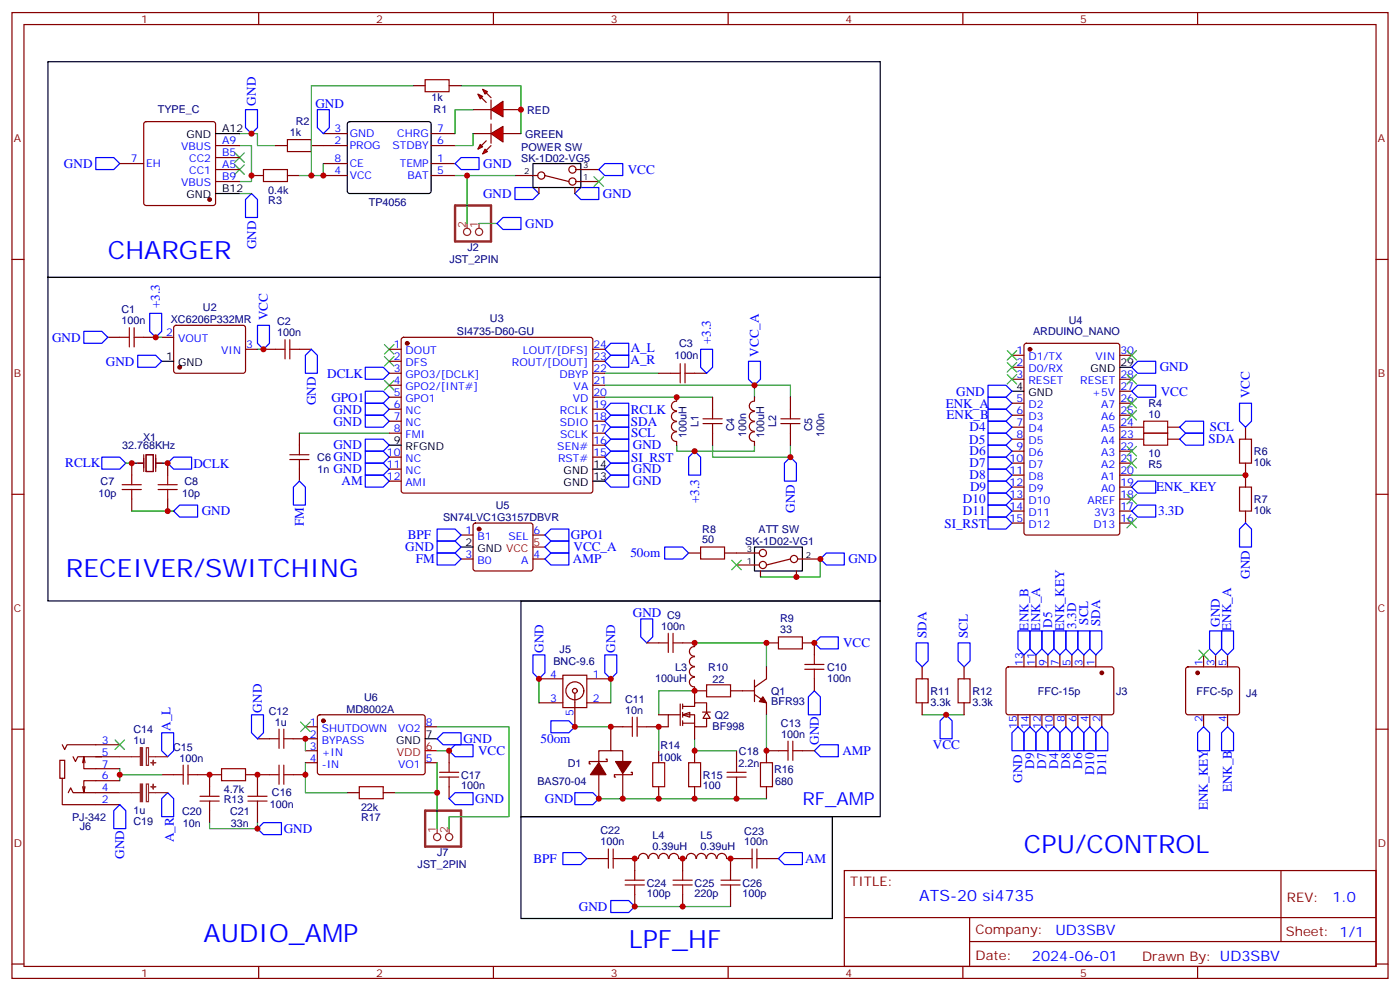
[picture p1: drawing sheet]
<svg xmlns="http://www.w3.org/2000/svg" width="412mm" height="292mm" viewBox="0 0 412 292" stroke-linecap="round" stroke-linejoin="round" font-family="sans-serif">
<g fill="none" stroke="#870000" stroke-width=".35">
<path d="M3.5 3.7h405.4v284.3h-405.4zM7.1 7.2h398.2v277.3h-398.2zM76.2 3.7v3.5M145.3 3.7v3.5M214.5 3.7v3.5M283.6 3.7v3.5M352.8 3.7v3.5M151.7 51.7h6.7M158.7 55.2v1.8M160.5 51.7l7.1 1.7M169.3 55.2v1.8M169.7 49.9h6.7"/>
<path d="M169.7 53.4h6.7M3.5 76.4h3.6M405.3 76.4h3.6M118.4 99.5l.5-.2h55l.5 .2 .2 .5v44.5l-.2 .5-.5 .2h-55l-.5-.3-.2-.4v-44.5zM114.7 109.9h3.5M114.7 102.8h3.5M114.7 106.4h3.5M114.7 113.4h3.5M114.7 116.9h3.5M174.6 109.9h3.6M174.6 102.8h3.6M174.6 106.4h3.6"/>
<path d="M174.6 113.4h3.6M174.6 116.9h3.6M194 109.9h3.6M199.3 118.1a1.41 1.41 0 0 0-1.5 1.4 1.41 1.41 0 0 0 1.5 1.4M199.3 116.9v1.1M204.6 109.9h3.5M209.9 116.9v3.6M222.2 118.1a1.41 1.41 0 0 0-1.5 1.4 1.41 1.41 0 0 0 1.5 1.4M222.2 116.9v1.1M38.8 136.3v3.6M49.4 136.3v3.6M88.2 127.5v3.6"/>
<path d="M88.2 138.1v3.5M114.7 120.5h3.5M114.7 124h3.5M114.7 127.5h3.5M114.7 134.6h3.5M114.7 138.1h3.5M174.6 120.5h3.6M174.6 124h3.6M174.6 127.5h3.6M174.6 134.6h3.6M174.6 131.1h3.6M199.3 124.2a1.41 1.41 0 0 0-1.5 1.4 1.41 1.41 0 0 0 1.5 1.4"/>
<path d="M199.3 121.2a1.41 1.41 0 0 0-1.5 1.4 1.41 1.41 0 0 0 1.5 1.4M199.3 127.1a1.41 1.41 0 0 0-1.5 1.5 1.41 1.41 0 0 0 1.5 1.4M199.3 130v1.1M209.9 127.5v3.6M222.2 124.2a1.41 1.41 0 0 0-1.5 1.4 1.41 1.41 0 0 0 1.5 1.4M222.2 121.2a1.41 1.41 0 0 0-1.5 1.4 1.41 1.41 0 0 0 1.5 1.4M222.2 127.1a1.41 1.41 0 0 0-1.5 1.5 1.41 1.41 0 0 0 1.5 1.4v1.1M333.4 125.8h3.5M333.4 129.3h3.5M344 125.8h3.5M344 129.3h3.5M3.5 145.5h3.6"/>
<path d="M38.8 146.9v3.6M49.4 146.9v3.6M114.7 141.6h3.5M135.8 157.5h3.5M139.6 154.2l.5-.2h16.2l.5 .2 .2 .5v12.7l-.2 .5-.5 .2h-16.2l-.5-.2-.3-.5v-12.7zM157 157.5h3.5M405.3 145.5h3.6M135.8 164.6h3.5M157 164.6h3.5M204.6 193.4a1.41 1.41 0 0 0-1.5 1.4 1.41 1.41 0 0 0 1.5 1.4M204.6 196.3a1.41 1.41 0 0 0-1.5 1.4 1.41 1.41 0 0 0 1.5 1.5M204.6 199.4a1.41 1.41 0 0 0-1.5 1.4 1.41 1.41 0 0 0 1.5 1.4"/>
<path d="M204.6 190.4a1.41 1.41 0 0 0-1.5 1.4 1.41 1.41 0 0 0 1.5 1.4M204.6 189.3v1M271.6 196.3v3.5M284 196.3v3.5M3.5 214.7h3.6M204.6 202.3v1.1M271.6 206.9v3.5M284 206.9v3.5M405.3 214.7h3.6M248.7 256.3h156.6v28.2h-156.6zM377.3 256.3v20.9M248.7 270.1h156.5"/>
<path d="M285.6 277.2h119.6M285.6 270.1v14.2M3.5 283.8h3.6M76.2 284.5v3.5M145.3 284.5v3.5M214.5 284.5v3.5M283.6 284.5v3.5M352.8 284.5v3.5M405.3 283.8h3.6"/>
<circle cx="159.5" cy="51.7" r="1.06"/>
<circle cx="168.6" cy="49.9" r="1.06"/>
<circle cx="168.6" cy="53.4" r="1.06"/>
</g>
<g fill="none" stroke="#00f" stroke-width=".35">
<path d="M72.3 32.3h3.5v5.3l-1.7 1.7-1.8-1.7zM74.1 57l1.7 1.7v5.3h-3.5v-5.3zM151.7 55.2h5.3l1.7 1.8-1.7 1.7h-5.3zM169.3 57l1.8-1.8h5.3v3.5h-5.3zM176.4 49.9l1.8-1.7h5.2v3.5h-5.2zM107.6 118.7h5.3l1.8 1.8-1.8 1.7h-5.3zM107.6 108.1h5.3l1.8 1.8-1.8 1.8h-5.3zM107.6 115.2h5.3l1.8 1.7-1.8 1.8h-5.3zM178.2 102.8l1.7-1.7h5.3v3.5h-5.3zM178.2 106.4l1.7-1.8h5.3v3.5h-5.3zM291 116.9h5.3l1.8 1.8-1.8 1.8h-5.3zM30 134.6h5.3l1.7 1.7-1.7 1.8h-5.3z"/>
<path d="M49.4 136.3l1.8-1.7h5.2v3.5h-5.2zM107.6 122.2h5.3l1.8 1.8-1.8 1.8h-5.3zM107.6 136.3h5.3l1.8 1.8-1.8 1.8h-5.3zM107.6 132.8h5.3l1.8 1.8-1.8 1.7h-5.3zM107.6 129.3h5.3l1.8 1.8-1.8 1.7h-5.3zM107.6 139.9h5.3l1.8 1.7-1.8 1.8h-5.3zM178.2 138.1l1.7-1.8h5.3v3.6h-5.3zM178.2 120.5l1.7-1.8h5.3v3.5h-5.3zM178.2 124l1.7-1.8h5.3v3.6h-5.3zM178.2 127.5l1.7-1.7h5.3v3.5h-5.3zM178.2 134.6l1.7-1.8h5.3v3.5h-5.3zM179.9 129.3h5.3v3.5h-5.3l-1.7-1.7z"/>
<path d="M232.8 134.6l1.8 1.7v5.3h-3.5v-5.3zM291 120.5h5.3l1.8 1.7-1.8 1.8h-5.3zM291 127.5h5.3l1.8 1.8-1.8 1.8h-5.3zM349.2 124h5.3v3.5h-5.3l-1.7-1.7zM349.2 127.5h5.3v3.6h-5.3l-1.7-1.8zM52.9 148.7h5.3v3.5h-5.3l-1.7-1.7zM86.4 143.4l1.8-1.8 1.8 1.8v5.3h-3.6zM128.8 155.8h5.3l1.7 1.7-1.7 1.8h-5.3zM128.8 159.3h5.3l1.7 1.7-1.7 1.8h-5.3zM160.5 157.5l1.8-1.7h5.3v3.5h-5.3zM178.2 141.6l1.7-1.7h5.3v3.5h-5.3zM291 152.2h5.3l1.8 1.8-1.8 1.8h-5.3z"/>
<path d="M333.4 143.4l1.7-1.8h5.3v3.6h-5.3zM128.8 162.8h5.3l1.7 1.8-1.7 1.7h-5.3zM160.5 161l1.8-1.7h5.3v3.5h-5.3zM160.5 164.6l1.8-1.8h5.3v3.5h-5.3zM269.9 189.3h3.5v5.3l-1.8 1.7-1.7-1.7zM282.2 189.3h3.6v5.3l-1.8 1.7-1.8-1.7zM241.7 219.3h5.2v3.5h-5.2l-1.8-1.8zM278.7 210.4l1.8 1.8v5.3h-3.6v-5.3z"/>
</g>
<path d="M70.6 39.3h5.2v3.6h5.3M70.6 42.9h3.5v10.5h-3.5M178.2 113.4h44v3.5M178.2 116.9h31.7M178.2 109.9h15.8M222.2 113.4h10.6v3.5M37 136.3h1.8M88.2 127.5h26.5M199.3 131.1v1.7h22.9v-1.7M209.9 131.1v3.5h22.9v-3.5M38.8 150.5h12.4M271.6 210.4h12.4" fill="none" stroke="#008700" stroke-width=".35"/>
<g fill="none" stroke="#a10000" stroke-width=".35">
<path d="M197.6 109.9h2.8M200.4 107.1v5.6M201.8 107.1v5.6M201.8 109.9h2.8M38.8 139.9v2.8M49.4 139.9v2.8M85.4 133.9h5.6M85.4 135.3h5.6M88.2 131.1v2.8M88.2 135.3v2.8M207.1 124.7h5.6M207.1 123.3h5.6"/>
<path d="M209.9 120.5v2.8M209.9 124.7v2.8M336.9 124h7.1v3.5h-7.1zM336.9 127.5h7.1v3.6h-7.1zM36 144.1h5.6M36 142.7h5.6M38.8 144.1v2.8M46.6 144.1h5.6M46.6 142.7h5.6M49.4 144.1v2.8M269.9 199.8h3.5v7.1h-3.5zM282.2 199.8h3.6v7.1h-3.6z"/>
</g>
<g fill="#870000" stroke="#870000" stroke-width=".35">
<circle cx="141.1" cy="155.8" r=".53"/>
<circle cx="119.9" cy="101.1" r=".53"/>
</g>
<path d="M14.1 18.2h245.2v63.5h-245.2zM157 48.2h14.1v7h-14.1zM14.1 81.7h245.2v95.2h-245.2zM38.8 136.3h3.5M45.9 136.3h3.5M114.7 131.1h3.5M174.6 138.1h3.6M174.6 141.6h3.6M135.8 161h3.5M153.5 240.4h91.7v30h-91.7z" fill="none" stroke="#000" stroke-width=".35"/>
<path d="M157 161h3.5" fill="none" stroke="#f00" stroke-width=".35"/>
<path d="M113.2 112l2.9 2.8M113.2 105l2.9 2.8M113.2 101.4l2.9 2.8M116.1 112l-2.9 2.8M116.1 105l-2.9 2.8M116.1 101.4l-2.9 2.8" fill="none" stroke="#3c3" stroke-width=".35"/>
<path d="M40.6 136.3h1.4M42.3 133.9v4.9M43 133.9h2.2v4.9h-2.2zM45.9 133.9v4.9M46.2 136.3h1.4" fill="none" stroke="#870012" stroke-width=".35"/>
<g fill="#f00" stroke="#870000" stroke-width=".35">
<path d="M144.6 39.3l3.6-2.1v4.6z"/>
<path d="M144.6 36.5v5.7z"/>
</g>
<g fill="#870000" stroke="#870000" stroke-width=".35">
<path d="M143.2 44.3l1.4-1.4z"/>
<path d="M143.2 41.5l-1.4 1.4z"/>
</g>
<g fill="#f00" stroke="#870000" stroke-width=".35">
<path d="M142.9 43.9l.7 .7-1.4 .7z"/>
<path d="M141.5 42.5l.7 .7-1.4 .7z"/>
</g>
<g fill="none" stroke="#870000" stroke-width=".35">
<path d="M42.6 36l.4-.2h19.8l.5 .2 .2 .5v23.3l-.2 .5-.5 .2h-19.8l-.5-.2-.2-.5v-23.3zM139.3 39.3h5.3M148.2 39.3h5.3M35.3 48.2h7M63.5 53.4h7.1M63.5 46.4h7.1M63.5 49.9h7.1M63.5 42.9h7.1M190.5 189.3h3.5M201.1 189.3h3.5M225.8 196.3v3.5l-3.6 2.5M225.8 189.3h3.5"/>
<path d="M236.4 189.3h3.5v3.5M239.9 199.8v3.6M183.4 214h-3.5v7M190.5 214h3.5M204.6 203.4h3.5M215.2 203.4h7M222.2 204.4l3.6 2.5v3.5M222.2 200.2v6.4M176.4 224.5v-3.5h7v3.5M176.4 228.1v7M178.5 223.5h.4v.7h-5.3v.7h.3M183.4 228.1v7"/>
<path d="M185.9 227.4h.4v.7h-5.3v.7h.3M194 221v3.5M194 231.6v3.5M204.6 221v3.5M204.6 231.6v3.5M217 221v3.5M217 231.6v3.5M225.8 221v3.5M225.8 231.6v3.5"/>
</g>
<path d="M69.1 48.5l2.9 2.8M69.1 45l2.9 2.8M72 48.5l-2.9 2.8M72 45l-2.9 2.8" fill="none" stroke="#3c3" stroke-width=".35"/>
<path d="M28.2 46.4h5.3l1.8 1.8-1.8 1.7h-5.3zM188.7 182.2h3.6v5.3l-1.8 1.8-1.8-1.8zM241.7 187.5h5.2v3.5h-5.2l-1.8-1.7zM239.9 203.4l1.8 1.7v5.3h-3.6v-5.3zM169.3 233.4h5.3l1.8 1.7-1.8 1.8h-5.3z" fill="none" stroke="#00f" stroke-width=".35"/>
<g fill="#870000" stroke="#870000" stroke-width=".35">
<path d="M224.7 205.1l1.1 1.8-2.1-.3z"/>
<path d="M181.3 224.2h4.6l-2.5 3.5z"/>
<path d="M176.4 224.5l2.1 3.6h-4.6z"/>
<circle cx="61.7" cy="58.7" r=".53"/>
</g>
<path d="M63.5 39.3h7.1M63.5 57h7.1M153.5 176.9h105.8v63.5h-105.8z" fill="none" stroke="#000" stroke-width=".35"/>
<g fill="none" stroke="#a10000" stroke-width=".35">
<path d="M194 189.3h2.8M196.8 186.4v5.7M198.3 189.3h2.8M198.3 186.4v5.7M229.3 187.5h7.1v3.5h-7.1zM237.1 197h5.6M237.1 195.6h5.6M239.9 192.8v2.8M239.9 197v2.8M183.4 214h2.9M186.3 211.1v5.7M187.7 211.1v5.7"/>
<path d="M187.7 214h2.8M208.1 201.6h7.1v3.5h-7.1zM192.3 224.5h3.5v7.1h-3.5zM202.8 224.5h3.6v7.1h-3.6zM214.1 227.4h5.7M214.1 228.8h5.7M217 224.5v2.9M217 228.8v2.8M224 224.5h3.5v7.1h-3.5z"/>
</g>
<path d="M204.6 189.3h21.2v7M204.6 203.4h-10.6v7M204.6 217.5v3.5h12.4M176.4 235.1h49.4" fill="none" stroke="#008700" stroke-width=".35"/>
<path d="M201.1 210.4l2.1-.7v1.4z" fill="#fff" stroke="#870000" stroke-width=".35"/>
<g fill="none" stroke="#870000" stroke-width=".35">
<path d="M298.1 104.6h3.5M298.1 108.1h3.5M298.1 111.7h3.5M298.1 118.7h3.5M301.9 101.3l.4-.2h26.8l.7 .4v55.3l-.4 .7h-27.1l-.6-.4-.1-55.3zM329.8 104.6h3.6M329.8 111.7h3.6M329.8 118.7h3.6M329.8 115.2h3.6M298.1 122.2h3.5M298.1 125.8h3.5M298.1 129.3h3.5"/>
<path d="M298.1 132.8h3.5M298.1 136.3h3.5M298.1 139.9h3.5M329.8 122.2h3.6M329.8 125.8h3.6M329.8 129.3h3.6M329.8 132.8h3.6M329.8 136.3h3.6M329.8 139.9h3.6M298.1 143.4h3.5M298.1 146.9h3.5M298.1 150.5h3.5"/>
<path d="M298.1 154h3.5M329.8 143.4h3.6M329.8 146.9h3.6M329.8 150.5h3.6M329.8 154h3.6M217 162.8h6.7M217 166.3h6.7M224 168.1v1.8M232.8 164.6l-7 1.7M234.6 168.1v1.8M234.9 164.6h6.8M158.7 199.8h7.1"/>
<path d="M165.8 198.8h7.1v9.5h-7.1zM172.9 199.8h7M296.6 196.5l.4-.2 30.7 .1 .4 .6-.1 13-.6 .4h-30.6l-.5-.7v-12.7zM301.6 192.8v3.5M305.2 192.8v3.5M308.7 192.8v3.5M312.2 192.8v3.5M315.7 192.8v3.5M319.3 192.8v3.5M322.8 192.8v3.5M349.5 196.5l.5-.2h14.4l.5 .2 .2 .5v12.7l-.2 .5-.5 .2h-14.4l-.5-.2-.3-.5v-12.7zM354.5 192.8v3.5"/>
<path d="M358.1 192.8v3.5M361.6 192.8v3.5M158.7 206.9h7.1M169.3 204.1v9.9M172.9 206.9h7M194 210.4h2.8M200.4 210.4h-3.6v3.6h-2.8M200.4 207.3v6.3M201.1 208h3.5v-1.1h3.5v2.8M201.1 210.4h3.5v3.6h3.5v-2.5M201.1 212.9h3.5M201.1 207.3v1.4"/>
<path d="M201.1 209.7v1.4M201.1 212.2v1.4M204.6 203.4v3.5M204.6 214v3.5M207 209.6h2.2M208.1 209.7l1.1 1.8h-2.1zM299.9 210.4v3.6M303.4 210.4v3.6M306.9 210.4v3.6M310.4 210.4v3.6M314 210.4v3.6M317.5 210.4v3.6"/>
<path d="M321 210.4v3.6M324.6 210.4v3.6M354.5 210.4v3.6M361.6 210.4v3.6M172.9 252.8h3.5M183.4 252.8h4.6M187 252.8v3.5M188.1 252.7a1.41 1.41 0 0 1 1.4-1.5 1.41 1.41 0 0 1 1.4 1.5M191.1 252.7a1.41 1.41 0 0 1 1.4-1.5 1.41 1.41 0 0 1 1.4 1.5M194.1 252.7a1.41 1.41 0 0 1 1.4-1.5 1.41 1.41 0 0 1 1.4 1.5M197.1 252.7a1.41 1.41 0 0 1 1.4-1.5 1.41 1.41 0 0 1 1.4 1.5M201.1 252.8v3.5"/>
<path d="M205 252.7a1.41 1.41 0 0 0-1.4-1.5 1.41 1.41 0 0 0-1.4 1.5l-2.2 .1M205.2 252.7a1.41 1.41 0 0 1 1.4-1.5 1.41 1.41 0 0 1 1.4 1.5M208.2 252.7a1.41 1.41 0 0 1 1.4-1.5 1.41 1.41 0 0 1 1.4 1.5M211.2 252.7a1.41 1.41 0 0 1 1.4-1.5 1.41 1.41 0 0 1 1.4 1.5M214.1 252.8h4.6M215.2 252.8v3.5M225.8 252.8h3.5M187 263.3v3.6M201.1 263.3v3.6M215.2 263.3v3.6"/>
<circle cx="224.7" cy="166.3" r="1.06"/>
<circle cx="224.7" cy="162.8" r="1.06"/>
<circle cx="233.9" cy="164.6" r="1.06"/>
<circle cx="169.3" cy="203.4" r="2.65"/>
<circle cx="169.3" cy="203.4" r=".71"/>
</g>
<g fill="#870000" stroke="#870000" stroke-width=".35">
<circle cx="324.6" cy="198.1" r=".53"/>
<circle cx="352.8" cy="198.1" r=".53"/>
<circle cx="303.4" cy="102.8" r=".53"/>
</g>
<path d="M298.1 115.2h3.5M329.8 108.1h3.6M222.2 161h14.2v7.1h-14.2z" fill="none" stroke="#000" stroke-width=".35"/>
<g fill="none" stroke="#a10000" stroke-width=".35">
<path d="M176.4 252.8h2.8M179.2 249.9v5.7M180.6 252.8h2.8M180.6 249.9v5.7M184.1 259.1h5.7M187 256.3v2.8M198.3 259.1h5.6M201.1 256.3v2.8M212.4 259.1h5.6M215.2 256.3v2.8M218.7 252.8h2.8M221.5 249.9v5.7"/>
<path d="M223 252.8h2.8M223 249.9v5.7M184.1 260.5h5.7M187 260.5v2.8M198.3 260.5h5.6M201.1 260.5v2.8M212.4 260.5h5.6M215.2 260.5v2.8"/>
</g>
<path d="M179.9 265.1h5.3l1.8 1.8-1.8 1.7h-5.3z" fill="none" stroke="#00f" stroke-width=".35"/>
<path d="M187 266.9h28.2" fill="none" stroke="#008700" stroke-width=".35"/>
<g fill="#f00" stroke="#870000" stroke-width=".35">
<path d="M144.6 32.3l3.6-2.5v4.6z"/>
<path d="M144.6 29.5v5.6z"/>
</g>
<g fill="#870000" stroke="#870000" stroke-width=".35">
<path d="M143.2 27.3l1.4 1.5z"/>
<path d="M141.8 28.8l1.4 1.4z"/>
</g>
<g fill="#f00" stroke="#870000" stroke-width=".35">
<path d="M142.2 26.3l1.4 .7-.7 .7z"/>
<path d="M140.8 27.7l1.4 .7-.7 .7z"/>
</g>
<g fill="none" stroke="#870000" stroke-width=".35">
<path d="M95.2 39.3h7.1M121.7 25.2h3.5M127 39.3h7.1M132.3 25.2h3.5M139.3 32.3h5.3M148.2 32.3h5.3M74.1 51.7h3.5M81.1 42.9h3.6M84.7 51.7h3.5M91.7 42.9h10.6M95.2 51.7h7.1M95.2 48.2h7.1"/>
<path d="M127 51.7h7.1M127 48.2h7.1M127 42.9h7.1M31.7 99.3h3.6M42.3 99.3h3.6M47.6 99.3h3.6M51.4 96l.5-.2h20l.4 .7v13l-.7 .4-20-.1-.4-.6v-12.7zM72.3 102.8h3.5M77.6 102.8h3.5M88.2 102.8h3.5M232.8 116.9v3.6M232.8 127.5v3.6"/>
<path d="M366.9 125.8v3.5M366.9 136.3v7.1M366.9 150.5v3.5M202.8 162.8h3.6M213.4 162.8h3.6M18.3 219.3l.7 1.4 .8-1.4h15.5M75.8 217.5h3.6M86.4 217.5h7.1M90 214h3.5M93.7 210.6l.5-.2 30.6 .1 .4 .6v16.5l-.7 .5-30.6-.1-.4-.6v-16.3zM125.2 214h3.6M17.6 223.8h1.4v5.3h-1.4z"/>
<path d="M18.3 229.1v7.8h17M20.1 233.4l.7-1.4 .7 1.4h13.8M21.5 222.8l.7 1.4 .7-1.4h7.1M24.3 224.5l.4-1.7v3.5h10.6M24.3 231.6l.4 1.8M24.7 222.8l.3 1.7M28.2 222.8h7.1M35.3 229.8h-10.6v3.6l.3-1.8M47.6 228.1h3.6M58.2 228.1h7.1M61.7 228.1v3.5M61.7 238.7v3.5"/>
<path d="M72.3 228.1h7.1M75.8 228.1v3.5M75.8 238.7v3.5M86.4 228.1h3.6M90 221h3.5M90 224.5h3.5M102.3 233.4h3.5M112.9 233.4h3.5M125.2 224.5h3.6M132.3 221v3.5M132.3 231.6v3.5M225.8 221h3.5"/>
<path d="M236.4 221h3.5"/>
</g>
<g fill="none" stroke="#00f" stroke-width=".35">
<path d="M93.5 32.3h3.5v5.3l-1.8 1.7-1.7-1.7zM134.1 48.2l1.7-1.8h5.3v3.5h-5.3zM146.4 65.8l1.8-1.8h5.3v3.6h-5.3zM24.7 97.5h5.3l1.7 1.8-1.7 1.8h-5.3zM44.1 92.3h3.5v5.2l-1.7 1.8-1.8-1.8zM75.8 95.8h3.6v5.3l-1.8 1.7-1.8-1.7zM40.6 104.6h5.3l1.7 1.8-1.7 1.7h-5.3zM91.7 102.8l1.8 1.8v5.3h-3.5v-5.3zM206.4 102.8h3.5v5.3l-1.8 1.8-1.7-1.8zM220.5 106.4h3.5v5.3l-1.8 1.7-1.7-1.7zM291 113.4h5.3l1.8 1.8-1.8 1.7h-5.3zM333.4 115.2l1.7-1.8h5.3v3.5h-5.3z"/>
<path d="M333.4 108.1l1.7-1.7h5.3v3.5h-5.3zM365.1 118.7h3.6v5.3l-1.8 1.8-1.8-1.8zM204.6 132.8l1.8 1.8v5.3h-3.6v-5.3zM291 138.1h5.3l1.8 1.8-1.8 1.7h-5.3zM291 124h5.3l1.8 1.8-1.8 1.7h-5.3zM291 134.6h5.3l1.8 1.7-1.8 1.8h-5.3zM291 131.1h5.3l1.8 1.7-1.8 1.8h-5.3zM291 148.7h5.3l1.8 1.8-1.8 1.7h-5.3zM291 145.2h5.3l1.8 1.7-1.8 1.8h-5.3zM291 141.6h5.3l1.8 1.8-1.8 1.8h-5.3zM333.4 150.5l1.7-1.8h5.3v3.5h-5.3zM366.9 154l1.8 1.8v5.2h-3.6v-5.2z"/>
<path d="M195.8 161h5.3l1.7 1.8-1.7 1.8h-5.3zM241.7 164.6l1.7-1.8h5.3v3.5h-5.3zM157 192.8h3.5v5.3l-1.8 1.7-1.7-1.7zM178.2 192.8h3.5v5.3l-1.8 1.7-1.7-1.7zM299.9 185.7h3.5v5.3l-1.8 1.8-1.7-1.8zM303.4 185.7h3.5v5.3l-1.7 1.8-1.8-1.8zM306.9 185.7h3.5v5.3l-1.7 1.8-1.8-1.8zM310.4 185.7h3.6v5.3l-1.8 1.8-1.8-1.8zM314 185.7h3.5v5.3l-1.8 1.8-1.7-1.8zM317.5 185.7h3.5v5.3l-1.7 1.8-1.8-1.8zM321 185.7h3.6v5.3l-1.8 1.8-1.8-1.8zM356.3 185.7h3.5v5.3l-1.7 1.8-1.8-1.8z"/>
<path d="M359.8 185.7h3.6v5.3l-1.8 1.8-1.8-1.8zM47.6 215.7h3.6v5.3l-1.8 1.8-1.8-1.8zM74.1 210.4h3.5v5.3l-1.8 1.8-1.7-1.8zM128.8 217.5l1.7-1.8h5.3v3.6h-5.3zM162.3 212.2h5.3l1.7 1.8-1.7 1.7h-5.3zM298.1 215.7l1.8-1.7 1.7 1.7v5.3h-3.5zM303.4 214l1.8 1.7v5.3h-3.6v-5.3zM306.9 214l1.8 1.7v5.3h-3.5v-5.3zM310.4 214l1.8 1.7v5.3h-3.5v-5.3zM314 214l1.7 1.7v5.3h-3.5v-5.3zM317.5 214l1.8 1.7v5.3h-3.6v-5.3zM321 214l1.8 1.7v5.3h-3.5v-5.3z"/>
<path d="M324.6 214l1.7 1.7v5.3h-3.5v-5.3zM354.5 214l1.8 1.7v5.3h-3.5v-5.3zM361.6 214l1.8 1.7v5.3h-3.6v-5.3zM33.5 238.7l1.8-1.8 1.7 1.8v5.2h-3.5zM49.4 233.4l1.8 1.7v5.3h-3.6v-5.3zM132.3 235.1l1.8-1.7h5.2v3.5h-5.2zM132.3 221l1.8-1.7h5.2v3.5h-5.2zM75.8 243.9l1.8-1.7h5.3v3.5h-5.3zM165.8 251h5.3l1.8 1.8-1.8 1.7h-5.3zM229.3 252.8l1.8-1.8h5.3v3.5h-5.3z"/>
</g>
<g fill="none" stroke="#a10000" stroke-width=".35">
<path d="M125.2 23.5h7.1v3.5h-7.1zM77.6 49.9h7.1v3.5h-7.1zM84.7 41.1h7v3.5h-7zM35.3 99.3h2.8M38.1 96.5v5.6M39.5 99.3h2.8M39.5 96.5v5.6M81.1 102.8h2.9M84 100v5.7M85.4 102.8h2.8M85.4 100v5.7M230 124.7h5.7"/>
<path d="M230 123.3h5.7M232.8 120.5v2.8M232.8 124.7v2.8M365.1 129.3h3.6v7h-3.6zM365.1 143.4h3.6v7.1h-3.6zM206.4 161h7v3.6h-7zM79.4 217.5h2.8M82.2 214.7v5.6M83.6 214.7v5.6M83.6 217.5h2.8M232.1 218.2v5.6M233.5 218.2v5.6"/>
<path d="M51.2 228.1h2.8M54 225.2v5.7M55.4 228.1h2.8M55.4 225.2v5.7M58.9 234.4h5.7M58.9 235.8h5.7M61.7 231.6v2.8M61.7 235.8v2.9M65.3 226.3h7v3.5h-7zM73 234.4h5.7M73 235.8h5.7M75.8 231.6v2.8"/>
<path d="M75.8 235.8v2.9M79.4 228.1h2.8M82.2 225.2v5.7M83.6 225.2v5.7M83.6 228.1h2.8M105.8 231.6h7.1v3.5h-7.1zM129.5 227.4h5.6M129.5 228.8h5.6M132.3 224.5v2.9M132.3 228.8v2.8M229.3 221h2.8M233.5 221h2.9"/>
</g>
<g fill="none" stroke="#008700" stroke-width=".35">
<path d="M121.7 25.2h-30v26.5M135.8 25.2h17.7v14.1M139.3 32.3h-5.2v7M139.3 39.3v3.6h-5.2M70.6 57h3.5M95.2 48.2v3.5h-7M134.1 51.7h17.6M137.6 51.7v14.1M141.1 65.8h5.3M45.9 99.3h1.7M75.8 102.8h1.8M333.4 139.9h33.5"/>
<path d="M241.7 164.6v5.3h-17.7M158.7 199.8v7.1M179.9 199.8v7.1M90 217.5v3.5M128.8 214h21.1v26.4h-17.6v3.5M169.3 214h10.6M194 214v7M225.8 210.4v10.6M35.3 226.3v3.5M35.3 228.1h12.3M90 224.5v8.9h12.3M128.8 224.5v8.9h-12.4"/>
<path d="M128.8 221h3.5M128.8 233.4v10.5M61.7 242.2v1.7h14.1v-1.7"/>
</g>
<path d="M102.5 36l.5-.2h23.3l.5 .2 .2 .5v19.8l-.2 .5-.5 .2h-23.3l-.5-.3-.2-.4v-19.8zM47.6 106.4h3.6M125.2 217.5h3.6" fill="none" stroke="#000" stroke-width=".35"/>
<g fill="none" stroke="#3c3" stroke-width=".35">
<path d="M175 52l2.8 2.9M177.8 52l-2.8 2.9M296.7 110.2l2.8 2.9M296.7 106.7l2.8 2.8M296.7 103.2l2.8 2.8M299.5 110.2l-2.8 2.9M299.5 106.7l-2.8 2.8M299.5 103.2l-2.8 2.8M332 103.2l2.8 2.8M332 117.3l2.8 2.8M332 110.2l2.8 2.9M334.8 103.2l-2.8 2.8"/>
<path d="M334.8 117.3l-2.8 2.8M334.8 110.2l-2.8 2.9M332 134.9l2.8 2.9M332 131.4l2.8 2.8M332 120.8l2.8 2.8M334.8 134.9l-2.8 2.9M334.8 131.4l-2.8 2.8M334.8 120.8l-2.8 2.8M332 152.6l2.8 2.8M332 145.5l2.8 2.8M334.8 152.6l-2.8 2.8M334.8 145.5l-2.8 2.8"/>
<path d="M215.5 164.9l2.9 2.8M218.4 164.9l-2.9 2.8M353.1 191.4l2.9 2.8M356 191.4l-2.9 2.8M33.9 217.8l2.8 2.9M36.7 217.8l-2.8 2.9M88.5 212.5l2.9 2.9M91.4 212.5l-2.9 2.9"/>
</g>
<g fill="#870000" stroke="#870000" stroke-width=".35">
<circle cx="52.9" cy="108.1" r=".53"/>
<circle cx="95.2" cy="212.2" r=".53"/>
</g>
<path d="M125.2 221h3.6" fill="none" stroke="#f00" stroke-width=".35"/>
<path d="M134.1 60.5h10.5v10.6h-10.5zM125.2 238.7h10.6v10.5h-10.6z" fill="none" stroke="#8c2424" stroke-width=".71"/>
<g fill="none" stroke="#8c2424" stroke-width=".35">
<path d="M137.6 65.8v1.4M141.1 65.8v1.4M35.3 222.8h6M35.3 233.4h6M43.1 220.1h.6v5.2h-.6zM43.1 230.8h.6v5.2h-.6zM43.7 222.8h5.7M43.7 233.4h5.7M128.8 243.9v1.5M132.3 243.9v1.5"/>
<circle cx="137.6" cy="68.3" r="1.06"/>
<circle cx="141.1" cy="68.3" r="1.06"/>
<circle cx="128.8" cy="246.4" r="1.06"/>
<circle cx="132.3" cy="246.4" r="1.06"/>
</g>
<g fill="#8c2424" stroke="#8c2424" stroke-width=".35">
<path d="M41.3 220.1h.7v5.2h-.7z"/>
<path d="M45.1 223.8l.1 1.4z"/>
<path d="M44.4 224.5h1.5z"/>
<path d="M41.3 230.8h.7v5.2h-.7z"/>
<path d="M45.1 230.9l.1 1.4z"/>
<path d="M44.4 231.6h1.5z"/>
</g>
<g fill="#c00">
<circle cx="204.6" cy="189.3" r=".88"/>
<circle cx="278.7" cy="210.4" r=".88"/>
<circle cx="232.8" cy="134.6" r=".88"/>
<circle cx="222.3" cy="113.4" r=".88"/>
<circle cx="199.3" cy="116.9" r=".88"/>
<circle cx="49.4" cy="150.5" r=".88"/>
<circle cx="38.8" cy="136.3" r=".88"/>
<circle cx="239.9" cy="189.3" r=".88"/>
<circle cx="225.8" cy="189.3" r=".88"/>
<circle cx="217" cy="235.1" r=".88"/>
<circle cx="204.6" cy="203.4" r=".88"/>
<circle cx="204.6" cy="235.1" r=".88"/>
<circle cx="204.6" cy="221" r=".88"/>
<circle cx="194" cy="235.1" r=".88"/>
<circle cx="201.1" cy="252.8" r=".88"/>
<circle cx="187" cy="252.8" r=".88"/>
<circle cx="215.2" cy="252.8" r=".88"/>
<circle cx="187" cy="266.9" r=".88"/>
<circle cx="201.1" cy="266.9" r=".88"/>
<circle cx="225.8" cy="221" r=".88"/>
<circle cx="74.1" cy="51.7" r=".88"/>
<circle cx="95.3" cy="51.7" r=".88"/>
<circle cx="74.1" cy="39.3" r=".88"/>
<circle cx="153.5" cy="32.3" r=".88"/>
<circle cx="91.7" cy="51.7" r=".88"/>
<circle cx="194" cy="214" r=".88"/>
<circle cx="176.4" cy="235.1" r=".88"/>
<circle cx="183.4" cy="235.1" r=".88"/>
<circle cx="179.9" cy="199.8" r=".88"/>
<circle cx="179.9" cy="214" r=".88"/>
<circle cx="158.8" cy="199.8" r=".88"/>
<circle cx="169.3" cy="214" r=".88"/>
<circle cx="241.7" cy="164.6" r=".88"/>
<circle cx="234.6" cy="169.9" r=".88"/>
<circle cx="366.9" cy="139.9" r=".88"/>
<circle cx="45.9" cy="99.3" r=".88"/>
<circle cx="77.6" cy="102.8" r=".88"/>
<circle cx="204.6" cy="132.8" r=".88"/>
<circle cx="49.4" cy="136.3" r=".88"/>
<circle cx="90" cy="217.5" r=".88"/>
<circle cx="90" cy="228.1" r=".88"/>
<circle cx="75.8" cy="228.1" r=".88"/>
<circle cx="75.8" cy="243.9" r=".88"/>
<circle cx="61.7" cy="228.1" r=".88"/>
<circle cx="35.3" cy="228.1" r=".88"/>
<circle cx="132.3" cy="221" r=".88"/>
<circle cx="128.8" cy="233.4" r=".88"/>
<circle cx="137.6" cy="51.7" r=".88"/>
</g>
<g font-size="7.4" fill="#00f">
<text x="31.7" y="76.4">CHARGER</text>
<text x="19.4" y="169.9">RECEIVER/SWITCHING</text>
<text x="301.6" y="251">CPU/CONTROL</text>
<text x="60" y="277.5">AUDIO_AMP</text>
<text x="185.2" y="279.2">LPF_HF</text>
</g>
<text font-size="5.3" fill="#00f" x="236.4" y="236.9">RF_AMP</text>
<text font-size="4.6" fill="#00f" x="270.8" y="265.3">ATS-20 si4735</text>
<g font-size="4.2" fill="#00f">
<text x="392.5" y="265.6">1.0</text>
<text x="310.9" y="275.1">UD3SBV</text>
<text x="304" y="282.9">2024-06-01</text>
</g>
<g font-size="3.9" fill="#00f">
<text x="75.4" y="31.1" transform="rotate(-90 75.4 31.1)">GND</text>
<text x="92.9" y="31.8">GND</text>
<text x="18.9" y="49.4">GND</text>
<text x="142.3" y="49.4">GND</text>
<text x="184.9" y="51.2">VCC</text>
<text x="142.3" y="58.2">GND</text>
<text x="177.6" y="58.3">GND</text>
<text x="154.7" y="67.1">GND</text>
<text x="75.4" y="73.4" transform="rotate(-90 75.4 73.4)">GND</text>
<text x="47.1" y="90.8" transform="rotate(-90 47.1 90.8)">+3.3</text>
<text x="78.9" y="94.3" transform="rotate(-90 78.9 94.3)">VCC</text>
<text x="15.3" y="100.6">GND</text>
<text x="209.4" y="101.3" transform="rotate(-90 209.4 101.3)">+3.3</text>
<text x="31.2" y="107.6">GND</text>
<text x="185.7" y="107.1">A_R</text>
<text x="185.8" y="103.7">A_L</text>
<text x="223.5" y="105" transform="rotate(-90 223.5 105)">VCC_A</text>
<text x="96.4" y="111.1">DCLK</text>
<text x="341.6" y="109.4">GND</text>
<text x="93" y="119.3" transform="rotate(-90 93 119.3)">GND</text>
<text x="97.6" y="118.3">GPO1</text>
<text x="281.7" y="116.5">GND</text>
<text x="341.9" y="116.5">VCC</text>
<text x="368.2" y="117.2" transform="rotate(-90 368.2 117.2)">VCC</text>
<text x="98.2" y="125.3">GND</text>
<text x="98.2" y="121.7">GND</text>
<text x="185.8" y="121.8">RCLK</text>
<text x="185.8" y="125.3">SDA</text>
<text x="278.6" y="120.1">ENK_A</text>
<text x="278.8" y="123.5">ENK_B</text>
<text x="185.9" y="128.8">SCL</text>
<text x="285.5" y="130.6">D5</text>
<text x="285.6" y="127">D4</text>
<text x="356" y="130.5">SDA</text>
<text x="356.4" y="127">SCL</text>
<text x="19.2" y="137.6">RCLK</text>
<text x="57" y="137.7">DCLK</text>
<text x="98.2" y="135.9">GND</text>
<text x="98.2" y="132.3">GND</text>
<text x="185.9" y="135.9">SI_RST</text>
<text x="186.4" y="132.3">GND</text>
<text x="285.6" y="137.6">D7</text>
<text x="285.6" y="134.1">D6</text>
<text x="98.2" y="139.4">GND</text>
<text x="100.6" y="142.9">AM</text>
<text x="186.4" y="142.9">GND</text>
<text x="186.4" y="139.4">GND</text>
<text x="285.6" y="141.1">D8</text>
<text x="206" y="148.2" transform="rotate(-90 206 148.2)">+3.3</text>
<text x="283.7" y="148.2">D10</text>
<text x="285.7" y="144.7">D9</text>
<text x="340.5" y="144.7">ENK_KEY</text>
<text x="59.4" y="151.7">GND</text>
<text x="89.5" y="154.8" transform="rotate(-90 89.5 154.8)">FM</text>
<text x="234.1" y="151" transform="rotate(-90 234.1 151)">GND</text>
<text x="278.2" y="155.3">SI_RST</text>
<text x="283.7" y="151.7">D11</text>
<text x="341.1" y="151.7">3.3D</text>
<text x="120.1" y="158.8">BPF</text>
<text x="168.2" y="158.8">GPO1</text>
<text x="119.4" y="162.3">GND</text>
<text x="122.5" y="165.8">FM</text>
<text x="168.8" y="165.8">AMP</text>
<text x="168.9" y="162.3">VCC_A</text>
<text x="185.7" y="164.1">50om</text>
<text x="249.9" y="165.8">GND</text>
<text x="368.2" y="170.4" transform="rotate(-90 368.2 170.4)">GND</text>
<text x="186.4" y="181.8">GND</text>
<text x="303" y="185.6" transform="rotate(-90 303 185.6)">ENK_B</text>
<text x="306.4" y="185.6" transform="rotate(-90 306.4 185.6)">ENK_A</text>
<text x="309.9" y="184.8" transform="rotate(-90 309.9 184.8)">D5</text>
<text x="313.5" y="185.7" transform="rotate(-90 313.5 185.7)">ENK_KEY</text>
<text x="317" y="185" transform="rotate(-90 317 185)">3.3D</text>
<text x="320.5" y="183.9" transform="rotate(-90 320.5 183.9)">SCL</text>
<text x="324" y="184.3" transform="rotate(-90 324 184.3)">SDA</text>
<text x="359.3" y="184.5" transform="rotate(-90 359.3 184.5)">GND</text>
<text x="362.7" y="185.7" transform="rotate(-90 362.7 185.7)">ENK_A</text>
<text x="248.4" y="190.6">VCC</text>
<text x="272.9" y="187.8" transform="rotate(-90 272.9 187.8)">SDA</text>
<text x="285.1" y="187.8" transform="rotate(-90 285.1 187.8)">SCL</text>
<text x="160.1" y="192.1" transform="rotate(-90 160.1 192.1)">GND</text>
<text x="181.2" y="192.1" transform="rotate(-90 181.2 192.1)">GND</text>
<text x="77.2" y="209.8" transform="rotate(-90 77.2 209.8)">GND</text>
<text x="50.2" y="215.1" transform="rotate(-90 50.2 215.1)">A_L</text>
<text x="136.5" y="218.8">GND</text>
<text x="159.2" y="218.8">50om</text>
<text x="241.2" y="219.3" transform="rotate(-90 241.2 219.3)">GND</text>
<text x="274.8" y="220.5">VCC</text>
<text x="140.8" y="222.3">VCC</text>
<text x="248.2" y="222.3">AMP</text>
<text x="304.6" y="226.3" transform="rotate(-90 304.6 226.3)">D9</text>
<text x="308.2" y="226.3" transform="rotate(-90 308.2 226.3)">D7</text>
<text x="311.7" y="226.3" transform="rotate(-90 311.7 226.3)">D4</text>
<text x="315.2" y="226.3" transform="rotate(-90 315.2 226.3)">D8</text>
<text x="318.8" y="226.3" transform="rotate(-90 318.8 226.3)">D6</text>
<text x="301.1" y="230.4" transform="rotate(-90 301.1 230.4)">GND</text>
<text x="322.3" y="228.2" transform="rotate(-90 322.3 228.2)">D10</text>
<text x="325.8" y="228.1" transform="rotate(-90 325.8 228.1)">D11</text>
<text x="362.8" y="233.3" transform="rotate(-90 362.8 233.3)">ENK_B</text>
<text x="140" y="236.4">GND</text>
<text x="160.5" y="236.4">GND</text>
<text x="355.8" y="238.5" transform="rotate(-90 355.8 238.5)">ENK_KEY</text>
<text x="83.6" y="245.3">GND</text>
<text x="51.2" y="248" transform="rotate(-90 51.2 248)">A_R</text>
<text x="36.6" y="252.8" transform="rotate(-90 36.6 252.8)">GND</text>
<text x="157.2" y="254">BPF</text>
<text x="237.1" y="254.1">AM</text>
<text x="170.5" y="268.1">GND</text>
</g>
<g font-size="3.9" fill="#800">
<text x="250.5" y="260.9">TITLE:</text>
<text x="379.1" y="265.6">REV:</text>
<text x="287.4" y="275.1">Company:</text>
<text x="378.7" y="275.7">Sheet: 1/1</text>
<text x="287.4" y="282.8">Date:</text>
<text x="336.4" y="282.8">Draw</text>
<text x="346.6" y="282.8">n By: UD3SBV</text>
</g>
<g font-size="3.2" fill="#800">
<text x="41.6" y="6.7">1</text>
<text x="110.8" y="6.7">2</text>
<text x="179.9" y="6.7">3</text>
<text x="249.1" y="6.7">4</text>
<text x="318.2" y="6.7">5</text>
<text x="4.1" y="41.8">A</text>
<text x="405.9" y="41.8">A</text>
<text x="4.1" y="110.9">B</text>
<text x="405.9" y="110.9">B</text>
<text x="4.1" y="180.1">C</text>
<text x="405.9" y="180.1">C</text>
<text x="4.1" y="249.2">D</text>
<text x="405.9" y="249.2">D</text>
<text x="41.6" y="287.5">1</text>
<text x="110.8" y="287.5">2</text>
<text x="179.9" y="287.5">3</text>
<text x="249.1" y="287.5">4</text>
<text x="318.2" y="287.5">5</text>
</g>
<g font-size="3.2" fill="#000080">
<text x="127.1" y="29.9">1k</text>
<text x="46.5" y="33.3">TYPE_C</text>
<text x="127.7" y="33.4">R1</text>
<text x="155.3" y="33.5">RED</text>
<text x="85.4" y="40">1k</text>
<text x="87.2" y="36.9">R2</text>
<text x="154.7" y="40.5">GREEN</text>
<text x="153.5" y="44.4">POWER SW</text>
<text x="153.5" y="47.7">SK-1D02-VG5</text>
<text x="79" y="57">0.4k</text>
<text x="79" y="60.1">R3</text>
<text x="108.6" y="60.5">TP4056</text>
<text x="132.4" y="77.5">JST_2PIN</text>
<text x="137.7" y="74">J2</text>
<text x="35.8" y="95.4">100n</text>
<text x="35.8" y="92.2">C1</text>
<text x="50.3" y="95.1">XC6206P332MR</text>
<text x="59.8" y="91.5">U2</text>
<text x="81.6" y="95.7">C2</text>
<text x="144.3" y="94.9">U3</text>
<text x="314.8" y="95.5">U4</text>
<text x="81.6" y="99">100n</text>
<text x="134.6" y="98.7">SI4735-D60-GU</text>
<text x="304.3" y="98.7">ARDUINO_NANO</text>
<text x="198.7" y="105.7">100n</text>
<text x="200" y="102.2">C3</text>
<text x="338.3" y="119.8">R4</text>
<text x="205.7" y="125.8" transform="rotate(-90 205.7 125.8)">L1</text>
<text x="228.7" y="125.8" transform="rotate(-90 228.7 125.8)">L2</text>
<text x="338.3" y="122.9">10</text>
<text x="42.1" y="129.7">X1</text>
<text x="202.2" y="128.8" transform="rotate(-90 202.2 128.8)">100uH</text>
<text x="216.3" y="127" transform="rotate(-90 216.3 127)">C4</text>
<text x="219.8" y="128.7" transform="rotate(-90 219.8 128.7)">100n</text>
<text x="225.1" y="128.8" transform="rotate(-90 225.1 128.8)">100uH</text>
<text x="239.2" y="127" transform="rotate(-90 239.2 127)">C5</text>
<text x="242.8" y="128.7" transform="rotate(-90 242.8 128.7)">100n</text>
<text x="36" y="132.2">32.768KHz</text>
<text x="93.5" y="135.8">C6</text>
<text x="338.3" y="134.6">10</text>
<text x="338.3" y="137.8">R5</text>
<text x="369.4" y="137.2">10k</text>
<text x="369.4" y="134">R6</text>
<text x="29.6" y="142.8">C7</text>
<text x="54.3" y="142.8">C8</text>
<text x="93.5" y="139.3">1n</text>
<text x="29" y="146.3">10p</text>
<text x="53.7" y="146.3">10p</text>
<text x="146.1" y="149.8">U5</text>
<text x="369.4" y="148.1">R7</text>
<text x="130.5" y="153.3">SN74LVC1G3157DBVR</text>
<text x="369.4" y="151.2">10k</text>
<text x="206.9" y="160">50</text>
<text x="206.9" y="156.8">R8</text>
<text x="219.5" y="160.5">SK-1D02-VG1</text>
<text x="223.4" y="156.9">ATT SW</text>
<text x="194.8" y="185.4">100n</text>
<text x="196.5" y="182.2">C9</text>
<text x="229.8" y="183.3">R9</text>
<text x="229.8" y="186.4">33</text>
<text x="163" y="195.7">BNC-9.6</text>
<text x="164.8" y="192.2">J5</text>
<text x="198.8" y="197.5">L3</text>
<text x="208.6" y="197.5">R10</text>
<text x="243.6" y="197.4">C10</text>
<text x="193" y="200.7">100uH</text>
<text x="209.8" y="201">22</text>
<text x="243.7" y="200.6">100n</text>
<text x="102" y="209.8">MD8002A</text>
<text x="107.3" y="206.3">U6</text>
<text x="184.2" y="206.9">C11</text>
<text x="227.2" y="207.7">BFR93</text>
<text x="227.2" y="204.6">Q1</text>
<text x="274.1" y="207.7">3.3k</text>
<text x="274.1" y="204.5">R11</text>
<text x="286.5" y="207.7">3.3k</text>
<text x="286.5" y="204.5">R12</text>
<text x="305.7" y="204.5">FFC-15p</text>
<text x="328.8" y="204.5">J3</text>
<text x="352.5" y="204.5">FFC-5p</text>
<text x="367.1" y="205.1">J4</text>
<text x="39.3" y="215.9">C14</text>
<text x="79.2" y="210.4">C12</text>
<text x="80.9" y="213.6">1u</text>
<text x="184.1" y="210.1">10n</text>
<text x="209.9" y="214.9">BF998</text>
<text x="210.6" y="211.7">Q2</text>
<text x="230" y="213.9">C13</text>
<text x="39.3" y="219.1">1u</text>
<text x="51" y="221.1">C15</text>
<text x="194.5" y="220.4">R14</text>
<text x="230.1" y="217.1">100n</text>
<text x="52.8" y="224.2">100n</text>
<text x="167.2" y="225.7">D1</text>
<text x="194" y="223.9">100k</text>
<text x="217.5" y="225.7">2.2n</text>
<text x="217.7" y="222.2">C18</text>
<text x="228" y="227.4">R16</text>
<text x="65.9" y="233.4">4.7k</text>
<text x="135.8" y="232.4">100n</text>
<text x="135.8" y="229.2">C17</text>
<text x="158.3" y="231">BAS70-04</text>
<text x="207.1" y="232.4">100</text>
<text x="207.1" y="229.2">R15</text>
<text x="228.3" y="231">680</text>
<text x="39.3" y="239.5">1u</text>
<text x="53.6" y="239.8">C20</text>
<text x="65.9" y="236.5">R13</text>
<text x="67.8" y="239.8">C21</text>
<text x="79.5" y="238">100n</text>
<text x="80.1" y="234.5">C16</text>
<text x="106.3" y="238.7">22k</text>
<text x="21.2" y="241.6">PJ-342</text>
<text x="23.5" y="244.3">J6</text>
<text x="39.3" y="242.7">C19</text>
<text x="53.9" y="243.3">10n</text>
<text x="68" y="243.3">33n</text>
<text x="106.3" y="241.8">R17</text>
<text x="176.9" y="245.7">C22</text>
<text x="219.2" y="245.7">C23</text>
<text x="176.9" y="248.9">100n</text>
<text x="192.2" y="250.2">0.39uH</text>
<text x="192.2" y="247">L4</text>
<text x="206.3" y="250.2">0.39uH</text>
<text x="206.3" y="247">L5</text>
<text x="219.2" y="248.9">100n</text>
<text x="123" y="255.7">JST_2PIN</text>
<text x="128.8" y="252.1">J7</text>
<text x="190.5" y="261">C24</text>
<text x="204.6" y="261">C25</text>
<text x="218.7" y="261">C26</text>
<text x="190.5" y="264.1">100p</text>
<text x="204.6" y="264.1">220p</text>
<text x="218.7" y="264.1">100p</text>
</g>
<g font-size="3.2">
<text x="54.9" y="40.7">GND</text>
<text x="65.4" y="39">A12</text>
<text x="54.9" y="58.4">GND</text>
<text x="65.4" y="56.6">B12</text>
<text x="49" y="106">1</text>
<text x="52.5" y="107.8">GND</text>
<text x="330" y="107.8">29</text>
<text x="321.3" y="109.5">GND</text>
<text x="299.4" y="114.8">4</text>
<text x="302.9" y="116.6">GND</text>
<text x="116" y="130.7">9</text>
<text x="119.5" y="132.5">RFGND</text>
<text x="174.8" y="137.8">14</text>
<text x="166" y="143.1">GND</text>
<text x="166" y="139.5">GND</text>
<text x="174.8" y="141.3">13</text>
<text x="137.2" y="160.7">2</text>
<text x="140.7" y="162.5">GND VCC</text>
<text x="116.6" y="218.9">GND</text>
<text x="125.4" y="217.1">7</text>
</g>
<g font-size="3.2" fill="#00f">
<text x="98.5" y="39">3</text>
<text x="103" y="40.4">GND</text>
<text x="117" y="40.4">CHRG</text>
<text x="128.8" y="39">7</text>
<text x="38.6" y="47.8">7</text>
<text x="53.4" y="44.3">VBUS</text>
<text x="55.7" y="47.8">CC2</text>
<text x="65.4" y="46">B5</text>
<text x="65.4" y="42.5">A9</text>
<text x="98.5" y="42.5">2</text>
<text x="98.5" y="47.8">8</text>
<text x="103" y="43.9">PROG</text>
<text x="115.6" y="43.9">STDBY</text>
<text x="128.8" y="47.8">1</text>
<text x="128.8" y="42.5">6</text>
<text x="43" y="49.2">EH</text>
<text x="55.7" y="51.3">CC1</text>
<text x="65.4" y="53.1">B9</text>
<text x="65.4" y="49.6">A5</text>
<text x="98.5" y="51.3">4</text>
<text x="103" y="52.7">VCC</text>
<text x="103" y="49.2">CE</text>
<text x="117.7" y="49.2">TEMP</text>
<text x="120" y="52.7">BAT</text>
<text x="128.8" y="51.3">5</text>
<text x="53.4" y="54.9">VBUS</text>
<text x="49" y="99">2</text>
<text x="52.5" y="100.7">VOUT</text>
<text x="65.1" y="104.2">VIN</text>
<text x="72.5" y="102.5">3</text>
<text x="116" y="102.5">1</text>
<text x="116" y="106">2</text>
<text x="119.5" y="104.2">DOUT</text>
<text x="119.5" y="107.8">DFS</text>
<text x="150.8" y="107.8">ROUT/[DOUT]</text>
<text x="154" y="104.2">LOUT/[DFS]</text>
<text x="174.8" y="106">23</text>
<text x="174.8" y="102.5">24</text>
<text x="299.4" y="104.2">1</text>
<text x="299.4" y="107.8">2</text>
<text x="302.9" y="106">D1/TX</text>
<text x="322.7" y="106">VIN</text>
<text x="330" y="104.2">30</text>
<text x="116" y="109.5">3</text>
<text x="116" y="113.1">4</text>
<text x="119.5" y="111.3">GPO3/[DCLK]</text>
<text x="164.8" y="111.3">DBYP</text>
<text x="174.8" y="113.1">21</text>
<text x="174.8" y="109.5">22</text>
<text x="299.4" y="111.3">3</text>
<text x="302.9" y="109.5">D0/RX</text>
<text x="302.9" y="113.1">RESET</text>
<text x="318.2" y="113.1">RESET</text>
<text x="330" y="111.3">28</text>
<text x="116" y="116.6">5</text>
<text x="119.5" y="114.8">GPO2/[INT#]</text>
<text x="119.5" y="118.4">GPO1</text>
<text x="168.7" y="118.4">VD</text>
<text x="169" y="114.8">VA</text>
<text x="174.8" y="116.6">20</text>
<text x="299.4" y="118.4">5</text>
<text x="321.8" y="116.6">+5V</text>
<text x="330" y="118.4">26</text>
<text x="330" y="114.8">27</text>
<text x="116" y="120.1">6</text>
<text x="116" y="123.6">7</text>
<text x="119.5" y="121.9">NC</text>
<text x="119.5" y="125.4">NC</text>
<text x="164.9" y="125.4">SDIO</text>
<text x="164.9" y="121.9">RCLK</text>
<text x="174.8" y="123.6">18</text>
<text x="174.8" y="120.1">19</text>
<text x="299.4" y="121.9">6</text>
<text x="299.4" y="125.4">7</text>
<text x="302.9" y="120.1">D2</text>
<text x="302.9" y="123.6">D3</text>
<text x="324.4" y="123.6">A6</text>
<text x="324.4" y="120.1">A7</text>
<text x="330" y="125.4">24</text>
<text x="330" y="121.9">25</text>
<text x="116" y="127.2">8</text>
<text x="119.5" y="128.9">FMI</text>
<text x="165" y="128.9">SCLK</text>
<text x="174.8" y="130.7">16</text>
<text x="174.8" y="127.2">17</text>
<text x="299.4" y="128.9">8</text>
<text x="302.9" y="127.2">D4</text>
<text x="302.9" y="130.7">D5</text>
<text x="324.4" y="130.7">A4</text>
<text x="324.4" y="127.2">A5</text>
<text x="330" y="128.9">23</text>
<text x="114" y="134.2">10</text>
<text x="114" y="137.8">11</text>
<text x="119.5" y="136">NC</text>
<text x="164.2" y="132.5">SEN#</text>
<text x="164.4" y="136">RST#</text>
<text x="174.8" y="134.2">15</text>
<text x="297.4" y="136">10</text>
<text x="299.4" y="132.5">9</text>
<text x="302.9" y="134.2">D6</text>
<text x="302.9" y="137.8">D7</text>
<text x="324.4" y="137.8">A2</text>
<text x="324.4" y="134.2">A3</text>
<text x="330" y="136">21</text>
<text x="330" y="132.5">22</text>
<text x="114" y="141.3">12</text>
<text x="119.5" y="139.5">NC</text>
<text x="119.5" y="143.1">AMI</text>
<text x="297.4" y="139.5">11</text>
<text x="297.4" y="143.1">12</text>
<text x="302.9" y="141.3">D8</text>
<text x="324.4" y="141.3">A1</text>
<text x="330" y="143.1">19</text>
<text x="330" y="139.5">20</text>
<text x="297.4" y="146.6">13</text>
<text x="302.9" y="144.8">D9</text>
<text x="302.9" y="148.3">D10</text>
<text x="320.3" y="148.3">AREF</text>
<text x="324.4" y="144.8">A0</text>
<text x="330" y="146.6">18</text>
<text x="297.4" y="150.1">14</text>
<text x="297.4" y="153.6">15</text>
<text x="302.9" y="151.9">D11</text>
<text x="302.9" y="155.4">D12</text>
<text x="322.1" y="155.4">D13</text>
<text x="322.3" y="151.9">3V3</text>
<text x="330" y="153.6">16</text>
<text x="330" y="150.1">17</text>
<text x="137.2" y="157.2">1</text>
<text x="140.7" y="158.9">B1</text>
<text x="149.7" y="158.9">SEL</text>
<text x="157.2" y="157.2">6</text>
<text x="137.2" y="164.2">3</text>
<text x="140.7" y="166">B0</text>
<text x="153.5" y="166">A</text>
<text x="157.2" y="164.2">4</text>
<text x="301.3" y="196.1" transform="rotate(-90 301.3 196.1)">13</text>
<text x="304.8" y="196.1" transform="rotate(-90 304.8 196.1)">11</text>
<text x="308.3" y="196.1" transform="rotate(-90 308.3 196.1)">9</text>
<text x="311.9" y="196.1" transform="rotate(-90 311.9 196.1)">7</text>
<text x="315.4" y="196.1" transform="rotate(-90 315.4 196.1)">5</text>
<text x="318.9" y="196.1" transform="rotate(-90 318.9 196.1)">3</text>
<text x="322.4" y="196.1" transform="rotate(-90 322.4 196.1)">1</text>
<text x="354.2" y="196.1" transform="rotate(-90 354.2 196.1)">1</text>
<text x="357.7" y="196.1" transform="rotate(-90 357.7 196.1)">3</text>
<text x="361.2" y="196.1" transform="rotate(-90 361.2 196.1)">5</text>
<text x="162" y="199.5">4</text>
<text x="174.6" y="199.5">1</text>
<text x="162" y="206.6">3</text>
<text x="174.6" y="206.6">2</text>
<text x="91.3" y="213.6">1</text>
<text x="94.8" y="215.4">SHUTDOWN</text>
<text x="117.2" y="215.4">VO2</text>
<text x="125.4" y="213.6">8</text>
<text x="169" y="210.7" transform="rotate(-90 169 210.7)">5</text>
<text x="299.5" y="214.6" transform="rotate(-90 299.5 214.6)">15</text>
<text x="303" y="214.6" transform="rotate(-90 303 214.6)">14</text>
<text x="306.6" y="214.6" transform="rotate(-90 306.6 214.6)">12</text>
<text x="310.1" y="214.6" transform="rotate(-90 310.1 214.6)">10</text>
<text x="313.6" y="212.6" transform="rotate(-90 313.6 212.6)">8</text>
<text x="317.1" y="212.6" transform="rotate(-90 317.1 212.6)">6</text>
<text x="320.7" y="212.6" transform="rotate(-90 320.7 212.6)">4</text>
<text x="324.2" y="212.6" transform="rotate(-90 324.2 212.6)">2</text>
<text x="354.2" y="212.6" transform="rotate(-90 354.2 212.6)">2</text>
<text x="361.2" y="212.6" transform="rotate(-90 361.2 212.6)">4</text>
<text x="30" y="218.9">3</text>
<text x="91.3" y="217.1">2</text>
<text x="91.3" y="220.7">3</text>
<text x="94.8" y="218.9">BYPASS</text>
<text x="30" y="222.4">5</text>
<text x="30" y="226">7</text>
<text x="91.3" y="224.2">4</text>
<text x="94.8" y="222.4">+IN</text>
<text x="94.8" y="226">-IN</text>
<text x="117.2" y="226">VO1</text>
<text x="125.4" y="224.2">5</text>
<text x="30" y="233">4</text>
<text x="30" y="229.5">6</text>
<text x="30" y="236.5">2</text>
</g>
<g font-size="3.2" fill="#8d2323">
<text x="137.2" y="67.2" transform="rotate(-90 137.2 67.2)">2</text>
<text x="140.8" y="67.2" transform="rotate(-90 140.8 67.2)">1</text>
<text x="128.4" y="245.4" transform="rotate(-90 128.4 245.4)">1</text>
<text x="131.9" y="245.4" transform="rotate(-90 131.9 245.4)">2</text>
</g>
<g font-size="3.2" fill="#f00">
<text x="157.2" y="160.7">5</text>
<text x="125.4" y="220.7">6</text>
<text x="116.9" y="222.4">VDD</text>
</g>
<g font-size="2.5">
<text x="154.4" y="51.3">2</text>
<text x="171.8" y="49.6">3</text>
<text x="171.8" y="53.1">1</text>
<text x="220" y="162.5">3</text>
<text x="220" y="166">1</text>
<text x="237.4" y="164.2">2</text>
</g>
</svg>
